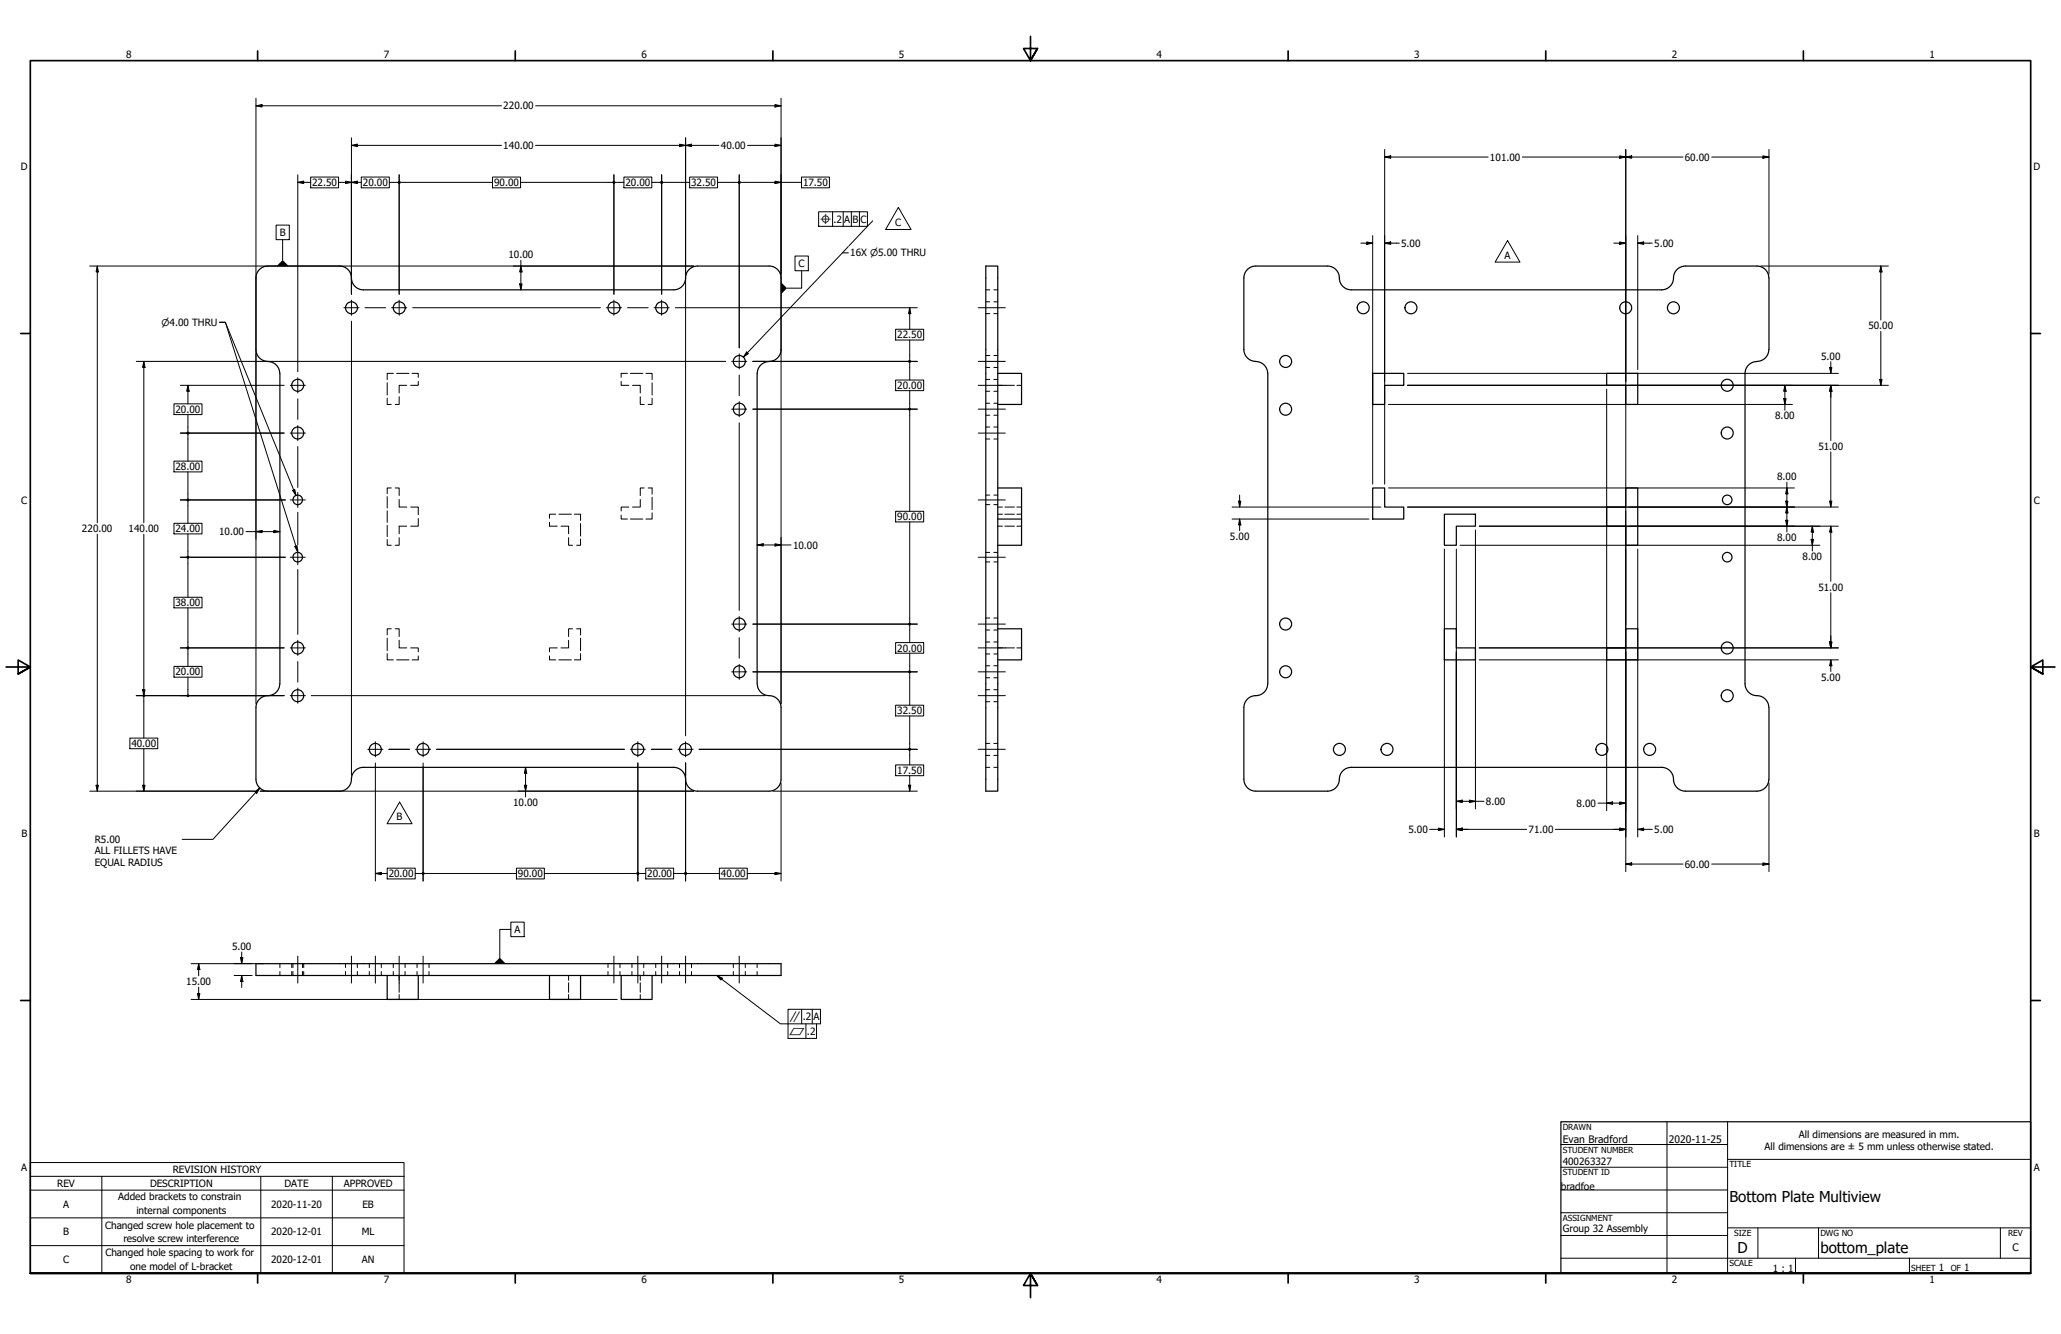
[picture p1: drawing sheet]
<svg xmlns="http://www.w3.org/2000/svg" width="864mm" height="559mm" viewBox="0 0 864 559" stroke-linecap="round" stroke-linejoin="round" font-family="sans-serif">
<!-- layer: Hidden (ANSI) -->
<g fill="none" stroke="#000" stroke-width=".42">
<path d="M413.1 121.4h1.6M413.1 126.4h1.6M413.1 131.4h1.6M416.4 121.4h1.7M416.4 126.4h1.7M416.4 131.4h1.7M164.8 156.4h-2.6v2.6M166.2 156.4h5.2M172.7 156.4h2.6v1.7M175.3 159.8v1.6h-3.2M260.3 159.8v1.6h3.2M262.9 156.4h-2.6v1.7"/>
<path d="M264.2 156.4h5.2M270.6 156.4h2.6v2.6M413.1 148.9h1.6M413.1 153.9h1.6M413.1 158.9h1.6M416.4 148.9h1.7M416.4 153.9h1.7M416.4 158.9h1.7M162.2 160.3v5.2M162.2 166.8v2.6h1.8M167.3 166.2v3.2h-1.7M170.4 161.4h-3.1v3.2"/>
<path d="M265 161.4h3.3v3.2M268.3 166.2v3.2h1.6M273.2 166.8v2.6h-1.6M273.2 160.3v5.2M413.1 163.9h1.6M413.1 168.9h1.6M413.1 173.9h1.6M413.1 178.9h1.6M416.4 163.9h1.7M416.4 168.9h1.7M416.4 173.9h1.7M416.4 178.9h1.7"/>
<path d="M418.1 161.4h2M421.1 161.4h4M426.1 161.4h2M413.1 183.9h1.6M416.4 183.9h1.7M162.2 208v4.8M162.2 214v4.8M164 204.4h-1.8v2.4M165.6 204.4h1.7v3.2M167.3 209.2v3.2h3.1M172.1 212.4h3.2v3.2M175.3 217.2v3.2h-3.2"/>
<path d="M230.3 218.8v1.6h3.2M232.9 215.4h-2.6v1.7M234.2 215.4h5.2M240.7 215.4h2.6v2.6M243.3 219.3v5.2M260.3 215.8v1.6h2.6M263.5 212.4h-3.2v1.7M264.2 217.4h5.2M268.3 209.2v3.2h-3.3M269.9 204.4h-1.6v3.2M271.6 204.4h1.6v2.6M273.2 214.8v2.6h-2.6"/>
<path d="M273.2 208.3v5.2M413.1 207.4h1.6M413.1 211.4h1.6M416.4 207.4h1.7M416.4 211.4h1.7M418.1 215.4h2M418.1 212.4h2M421.1 215.4h4M421.1 212.4h4M426.1 215.4h2M426.1 212.4h2M162.2 226v2.4h1.8"/>
<path d="M162.2 220v4.8M167.3 225.2v3.2h-1.7M170.4 220.4h-3.1v3.2M235.1 220.4h3.2v3.2M238.3 225.2v3.2h1.6M243.3 225.8v2.6h-1.7M413.1 231.4h1.6M413.1 235.4h1.6M416.4 231.4h1.7M416.4 235.4h1.7M418.1 220.4h2M421.1 220.4h4"/>
<path d="M426.1 220.4h2M413.1 258.9h1.6M416.4 258.9h1.7M162.2 273.8v2.6h2.6M162.2 267.3v5.2M164 263.4h-1.8v2.6M165.6 263.4h1.7v3.2M166.2 276.4h5.2M167.3 268.2v3.2h3.1M172.1 271.4h3.2v1.6M175.3 274.8v1.6h-2.6M230.3 274.8v1.6h2.6"/>
<path d="M233.5 271.4h-3.2v1.6M234.2 276.4h5.2M238.3 268.2v3.2h-3.2M239.9 263.4h-1.6v3.2M241.6 263.4h1.7v2.6M243.3 273.8v2.6h-2.6M243.3 267.3v5.2M413.1 263.9h1.6M413.1 268.9h1.6M413.1 273.9h1.6M413.1 278.9h1.6M416.4 263.9h1.7"/>
<path d="M416.4 268.9h1.7M416.4 273.9h1.7M416.4 278.9h1.7M418.1 271.4h2M421.1 271.4h4M426.1 271.4h2M413.1 288.9h1.6M413.1 293.9h1.6M413.1 283.9h1.6M416.4 288.9h1.7M416.4 293.9h1.7M416.4 283.9h1.7"/>
<path d="M413.1 311.4h1.6M413.1 316.4h1.6M416.4 311.4h1.7M416.4 316.4h1.7M413.1 321.4h1.6M416.4 321.4h1.7M117.3 403.7v1.6M117.3 407v1.6M122.2 403.7v1.6M122.2 407v1.6M122.7 403.7v1.6M122.7 407v1.6"/>
<path d="M126.7 403.7v1.6M126.7 407v1.6M127.3 403.7v1.6M127.3 407v1.6M144.8 403.7v1.6M144.8 407v1.6M149.7 403.7v1.6M149.7 407v1.6M154.7 403.7v1.6M154.7 407v1.6M159.8 403.7v1.6M159.8 407v1.6"/>
<path d="M164.8 403.7v1.6M164.8 407v1.6M167.3 408.6v2.1M167.3 411.7v4M167.3 416.6v2.1M169.7 403.7v1.6M169.7 407v1.6M174.8 403.7v1.6M174.8 407v1.6M179.8 403.7v1.6M179.8 407v1.6M238.3 408.6v2.1"/>
<path d="M238.3 411.7v4M238.3 416.6v2.1M254.8 403.7v1.6M254.8 407v1.6M259.8 403.7v1.6M259.8 407v1.6M264.8 403.7v1.6M264.8 407v1.6M268.3 408.6v2.1M268.3 411.7v4M268.3 416.6v2.1M269.7 403.7v1.6"/>
<path d="M269.7 407v1.6M274.8 403.7v1.6M274.8 407v1.6M279.8 403.7v1.6M279.8 407v1.6M284.7 403.7v1.6M284.7 407v1.6M289.8 403.7v1.6M289.8 407v1.6M307.3 403.7v1.6M307.3 407v1.6M312.3 403.7v1.6"/>
<path d="M312.3 407v1.6M317.2 403.7v1.6M317.2 407v1.6"/>
</g>
<!-- layer: Visible (ANSI) -->
<g fill="none" stroke="#000" stroke-width=".51">
<path d="M112.2 111.4a5 5 0 0 0-4.9 5v30a5 5 0 0 0 4.9 5M112.3 111.4h30a5.2 5.2 0 0 1 5 5.9 5 5 0 0 0 4.9 4.1M322.3 111.4h-30a5.2 5.2 0 0 0-5.1 5.9 5 5 0 0 1-4.9 4.1M322.3 111.4a5 5 0 0 1 5 5v30a5 5 0 0 1-5 5M413.1 111.4h5v220h-5zM556.2 111.4h-30a5 5 0 0 0-5 5v30a5 5 0 0 0 5 5M556.2 111.4a5.2 5.2 0 0 1 5.1 5.9 5 5 0 0 0 4.9 4.1h130a5.2 5.2 0 0 0 5.1-5.9 5 5 0 0 1 4.9-4.1M706.2 111.4h30a5 5 0 0 1 5 5M741.2 116.4v30M152.3 121.4h130M112.2 151.4a5 5 0 0 1 5 5M117.3 156.4v130"/>
<path d="M317.2 156.4v130M322.3 151.4a5 5 0 0 0-5 5M418.1 156.4h10v13h-10M526.2 151.4a5 5 0 0 1 5 5v130a5.3 5.3 0 0 1-5.9 5.1 5 5 0 0 0-4.1 4.9M575.2 156.4h13v5h-8v8h-5zM673.2 156.4h13v13h-5v-8h-8zM736.2 151.4a5 5 0 0 0-5 5v130a5.2 5.2 0 0 0 5.9 5.1 5 5 0 0 1 4.1 4.9M741.2 146.4a5 5 0 0 1-5 5M418.1 204.4h10v13h-10M428.1 217.4v11h-10M575.2 204.4h5v8h8v5h-13zM605.2 215.4h13v5h-8v8h-5z"/>
<path d="M673.2 212.4h8v-8h5v24h-5v-8h-8zM418.1 263.4h10v13h-10M605.2 263.4h5v8h8v5h-13zM673.2 271.4h8v-8h5v13h-13zM107.3 296.4v30a5 5 0 0 0 4.9 5M117.2 286.4a5.2 5.2 0 0 1-5.9 5.1 5 5 0 0 0-4 4.9M317.3 286.4a5.2 5.2 0 0 0 5.9 5.1 5 5 0 0 1 4.1 4.9M327.3 296.4v30a5 5 0 0 1-5 5M521.2 296.4v30a5 5 0 0 0 5 5h30M741.2 296.4v30M152.2 321.4a5.2 5.2 0 0 0-5 5.9 5 5 0 0 1-4.9 4.1h-30M152.3 321.4h130"/>
<path d="M282.3 321.4a5.2 5.2 0 0 1 5.1 5.9 5 5 0 0 0 4.9 4.1h30M706.2 331.4a5.2 5.2 0 0 1-5-5.9 5 5 0 0 0-5-4.1h-130a5.2 5.2 0 0 0-5.1 5.9 5 5 0 0 1-4.9 4.1M741.2 326.4a5 5 0 0 1-5 5h-30M107.3 403.7h220v4.9h-220zM162.2 408.6v10.1h13.1v-10.1M230.3 408.6v10.1h13v-10.1M260.3 408.6v10.1h12.9v-10.1"/>
<circle cx="147.3" cy="128.9" r="2.51"/>
<circle cx="167.3" cy="128.9" r="2.51"/>
<circle cx="257.3" cy="128.9" r="2.51"/>
<circle cx="277.3" cy="128.9" r="2.51"/>
<circle cx="571.2" cy="128.9" r="2.51"/>
<circle cx="591.2" cy="128.9" r="2.51"/>
<circle cx="681.2" cy="128.9" r="2.51"/>
<circle cx="701.2" cy="128.9" r="2.51"/>
<circle cx="309.8" cy="151.4" r="2.51"/>
<circle cx="538.7" cy="151.4" r="2.51"/>
<circle cx="124.7" cy="161.4" r="2.51"/>
<circle cx="309.8" cy="171.4" r="2.51"/>
<circle cx="538.7" cy="171.4" r="2.51"/>
<circle cx="723.7" cy="161.4" r="2.51"/>
<circle cx="124.7" cy="181.4" r="2.51"/>
<circle cx="723.7" cy="181.4" r="2.51"/>
<circle cx="124.7" cy="209.4" r="2"/>
<circle cx="723.7" cy="209.4" r="2"/>
<circle cx="124.7" cy="233.4" r="2"/>
<circle cx="723.7" cy="233.4" r="2"/>
<circle cx="124.7" cy="271.4" r="2.51"/>
<circle cx="309.8" cy="261.4" r="2.51"/>
<circle cx="538.7" cy="261.4" r="2.51"/>
<circle cx="723.7" cy="271.4" r="2.51"/>
<circle cx="124.7" cy="291.4" r="2.51"/>
<circle cx="309.8" cy="281.4" r="2.51"/>
<circle cx="538.7" cy="281.4" r="2.51"/>
<circle cx="723.7" cy="291.4" r="2.51"/>
<circle cx="157.3" cy="313.9" r="2.51"/>
<circle cx="177.3" cy="313.9" r="2.51"/>
<circle cx="267.2" cy="313.9" r="2.51"/>
<circle cx="287.2" cy="313.9" r="2.51"/>
<circle cx="561.2" cy="313.9" r="2.51"/>
<circle cx="581.2" cy="313.9" r="2.51"/>
<circle cx="671.2" cy="313.9" r="2.51"/>
<circle cx="691.2" cy="313.9" r="2.51"/>
</g>
<!-- layer: Border (ANSI) -->
<g fill="none" stroke="#000" stroke-width=".7">
<path d="M431.8 15.2v10.2l-2.9-5.1h5.8l-2.9 5.1 2.9-5.1M107.9 21.3v4.1M215.9 21.3v4.1M323.8 21.3v4.1M539.8 21.3v4.1M647.7 21.3v4.1M755.6 21.3v4.1M8.6 139.7h4.1M850.9 139.7h4.1M2.5 279.4h10.2l-5.1-2.9v5.8l5.1-2.9-5.1 2.9M861.1 279.4h-10.2l5.1-2.9v5.8l-5.1-2.9 5.1 2.9M8.6 419.1h4.1"/>
<path d="M850.9 419.1h4.1M12.7 533.4v-508h838.2v508h-838.2h838.2M107.9 533.4v4.1M215.9 533.4v4.1M323.8 533.4v4.1M434.7 538.5l-2.9-5.1 2.9 5.1h-5.8l2.9-5.1v10.2M539.8 533.4v4.1M647.7 533.4v4.1M755.6 533.4v4.1"/>
</g>
<!-- layer: Title (ANSI) -->
<g fill="none" stroke="#000" stroke-width=".42">
<path d="M654 479.4h69.9M698.5 469.9v63.5M723.9 469.9v63.5M654 488.9h69.9M654 498.5h69.9M723.9 485.6h127M654 508h69.9M654 517.5h69.9M723.9 514.3h127M736.6 514.3v12.7M762 514.3v12.7M838.2 514.3v12.7"/>
<path d="M654 527h196.9M752.3 527v6.4M800.1 527v6.4"/>
</g>
<path d="M654 469.9h196.9v63.5h-196.9z" fill="none" stroke="#000" stroke-width=".51"/>
<!-- layer: Dimension (ANSI) -->
<g fill="none" stroke="#000" stroke-width=".42">
<path d="M107.3 44.3l2.5-.5v1zM107.3 44.3h102.8M107.3 41.1v253.7M147.3 57.7v65.6M224.4 44.3h102.9M287.3 57.7v250.5M324.7 43.8l2.6 .5-2.6 .5zM327.3 41.1v253.7M124.8 76.4l2.5-.5v1zM124.8 76.4h5.4M124.8 73.2v82.6M130.2 74.2h11.7v4.5h-11.7z"/>
<path d="M141.9 76.4h9.5M144.8 75.9l2.5 .5-2.5 .5zM147.3 76.4l2.4-.5v1zM147.3 60.9l2.4-.5v1zM147.3 60.9h62.8M151.4 74.2h11.7v4.5h-11.7zM163.1 76.4h3.5M167.3 73.2v50.1M167.9 76.4h38.5M206.4 74.2h11.7v4.5h-11.7zM218.1 76.4h38.6M224.4 60.9h76.8"/>
<path d="M257.2 73.2v50.1M257.9 76.4h3.5M261.4 74.2h11.7v4.5h-11.7zM273.1 76.4h3.6M277.2 73.2v50.1M277.9 76.4h11.1M284.7 60.4l2.6 .5-2.6 .5zM287.3 60.9l2.5-.5v1zM289 74.2h11.7v4.5h-11.7zM300.7 76.4h8.4M309.8 73.2v72.5M310.4 76.4h25.5"/>
<path d="M313.2 60.9h14.1M324.7 75.9l2.6 .5-2.6 .5zM324.7 60.4l2.6 .5-2.6 .5zM335.9 74.2h11.6v4.5h-11.6zM580.2 65.8l2.5-.5v1zM580.2 65.8h43.4M580.2 62.6v140.2M637.9 65.8h67.3M678.7 65.3l2.5 .5-2.5 .5zM681.2 65.8l2.5-.5v1zM681.2 62.6v302.5M717.2 65.8h24"/>
<path d="M738.7 65.3l2.5 .5-2.5 .5zM741.2 62.6v52.2M575.2 98.7v104.1M686.2 98.7v56.1M37.6 111.4h253M40.8 111.4l.4 2.5h-.9zM40.8 111.4v107.6M217.7 118.9h1.1l-.6 2.5zM218.2 111.4l.6 2.5h-1.1zM218.2 109v12.4M570.2 101.9h5M572.7 101.3l2.5 .6-2.5 .5z"/>
<path d="M580.2 101.9l2.5-.6v1.1zM580.2 101.9h6.2M676.2 101.9h5M678.7 101.3l2.5 .6-2.5 .5zM686.2 101.9l2.5-.6v1.1zM686.2 101.9h6.1M737.8 111.4h53.5M788.1 111.4l.5 2.5h-1zM788.1 111.4v22.6M147.3 134.6v190.2M152.9 128.9h8.7M172.9 128.9h78.7"/>
<path d="M263 128.9h8.6M283 128.9h101.4M375.3 137.9h11.7v4.5h-11.7zM381.2 128.9l.4 2.5h-.9zM381.2 128.9v9M788.1 138.8v22.6M57.1 151.4h247M60.3 151.4l.5 2.5h-1zM60.3 151.4v67.6M309.8 157.1v8.6M315.5 151.4h68.9M375.3 159.2h11.7v4.4h-11.7z"/>
<path d="M381.2 142.4v8.4M381.2 152v7.2M589.8 156.4h180.5M766.6 153.9h1l-.5 2.5zM767.1 151.5v4.9M787.6 158.9h1l-.5 2.5zM72.9 169.2h11.7v4.5h-11.7zM75.6 161.4h43.5M78.7 161.4l.5 2.5h-1zM78.7 161.4v7.8M78.7 173.7v7.1M124.8 167.1v8.6"/>
<path d="M309.8 177.1v78.6M315.5 171.4h68.9M381.2 163.6v7.2M381.2 172v42.2M581.8 169.4h169.3M589.8 161.4h201.5M673.2 163v176.6M747.4 166.9h1l-.5 2.5zM747.9 161.4l.5 2.5h-1zM747.9 161.4v10.4M767.1 161.4l.5 2.5h-1zM767.1 161.4v23.1"/>
<path d="M72.9 193.2h11.7v4.5h-11.7zM75.6 181.4h43.5M78.7 182.1v11.1M78.7 197.7v11.1M124.8 187.1v17.1M767.1 189.3v23.1M72.9 219.2h11.7v4.4h-11.7zM75.6 209.4h44M78.7 210.1v9.1M124.8 214.6v13.6M375.3 214.2h11.7v4.4h-11.7zM381.2 218.6v42.2"/>
<path d="M516.3 212.4h62.3M516.3 217.4h57.3M519 209.9h.9l-.5 2.5zM519.4 217.4l.5 2.5h-.9zM519.4 207.4v5M519.4 217.4v4.9M581.8 204.4h170.1M589.8 212.4h180.5M748.2 209.9h1l-.5 2.5zM748.2 217.9h1l-.5 2.5zM748.7 204.4l.5 2.5h-1zM748.7 212.4l.5 2.5h-1z"/>
<path d="M748.7 202v20.8M766.6 209.9h1l-.5 2.5zM40.8 223.8v107.6M60.3 223.8v67.6M75.6 233.4h44M78.7 223.6v9.2M78.7 234.1v16.1M103.1 222.7h14.2M107.3 222.7l2.5-.5v.9zM114.7 222.2l2.6 .5-2.6 .4zM124.8 238.6v27.1M317.2 228.3l2.6-.5v.9z"/>
<path d="M317.2 228.3h14.3M324.7 227.8l2.6 .5-2.6 .4zM605.2 230v120.6M610.2 230v120.6M611.8 228.4h150.8M618.2 222v116.8M619.8 220.4h150.5M686.2 230v120.6M758.9 225.9h1l-.5 2.5zM759.4 220.4l.5 2.5h-1zM759.4 220.4v10.4M767.1 220.4l.5 2.5h-1z"/>
<path d="M767.1 220.4v23.1M72.9 250.2h11.7v4.4h-11.7zM78.7 254.6v16.2M767.1 248.3v23.1M72.9 279.1h11.7v4.6h-11.7zM75.6 271.4h43.5M78.7 272v7.1M124.8 277.1v8.7M309.8 267.1v8.6M315.5 261.4h68.9M375.3 269.2h11.7v4.4h-11.7zM381.2 262.1v7.1"/>
<path d="M381.2 273.6v7.2M619.8 271.4h150.5M619.8 276.4h150.5M766.6 268.9h1l-.5 2.5zM767.1 276.4l.5 2.5h-1zM767.1 276.4v4.9M57.1 291.4h62M59.8 288.9h1l-.5 2.5zM60.3 292v17.2M78.7 283.7v7.1M130.4 291.4h190.3M315.5 281.4h68.9"/>
<path d="M375.3 295.4h11.7v4.5h-11.7zM381.2 282.1v13.3M381.2 299.9v13.4M54.4 309.2h11.7v4.4h-11.7zM60.3 313.6v17.8M157.3 319.6v49.5M162.9 313.9h8.7M177.3 319.6v49.5M182.9 313.9h78.7M267.3 319.6v49.5M272.9 313.9h8.7M287.3 319.6v49.5"/>
<path d="M292.9 313.9h91.5M381.2 314.5v5.9M37.6 331.4h69.1M40.3 328.9h.9l-.4 2.5zM59.8 328.9h1l-.5 2.5zM106.8 331.6l2.1-1.5-1.3 2.2zM108.9 330.1l-19.7 21.5h-12.9M109 331.4h181.6M219.7 328.9h1l-.5 2.5zM220.2 321.4l.5 2.5h-1zM220.2 321.4v12.4M323.8 331.4h60.6"/>
<path d="M327.3 328v41.1M375.3 320.4h11.7v4.5h-11.7zM380.7 328.9h.9l-.4 2.5zM381.2 324.9v6.5M610.2 335.7l2.5-.5v1zM610.2 335.7h11.7M615.7 335.2l2.5 .5-2.5 .5zM669.6 336.4h11.6M673.2 336.4l2.5-.5v1zM678.7 335.9l2.5 .5-2.5 .5zM741.2 328v37.1M599.1 347.4h6.1"/>
<path d="M602.7 346.9l2.5 .5-2.5 .5zM610.2 347.4l2.5-.5v1zM610.2 347.4h29.5M651.7 347.4h29.5M678.7 346.9l2.5 .5-2.5 .5zM686.2 347.4l2.5-.5v1zM686.2 347.4h6.1M157.3 365.9l2.5-.5v1zM157.3 365.9h4.9M162.2 363.7h11.8v4.5h-11.8zM174 365.9h2.7M177.9 365.9h38.5"/>
<path d="M216.4 363.7h11.7v4.5h-11.7zM228.1 365.9h38.5M267.9 365.9h2.7M270.6 363.7h11.7v4.5h-11.7zM282.3 365.9h4.3M287.9 365.9h13.5M301.4 363.7h11.7v4.5h-11.7zM313.1 365.9h14.2M324.7 365.4l2.6 .5-2.6 .5zM681.2 361.9l2.5-.5v1.1zM681.2 361.9h24M717.2 361.9h24"/>
<path d="M738.7 361.4l2.5 .5-2.5 .6zM101.3 398.8v4.9M80.1 403.7h30.6M80.1 418.7h178.5M82.7 416.2h1.1l-.6 2.5zM83.2 403.7l.6 2.4h-1.1zM83.2 403.7v5M83.2 413.5v5.2M98.1 408.6h7.6M100.8 401.1h1l-.5 2.6zM101.3 408.6l.5 2.6h-1zM101.3 408.6v5"/>
</g>
<g fill="#000">
<path d="M107.3 44.3l2.5-.5v1z" fill-rule="evenodd"/>
<path d="M324.7 43.8l2.6 .5-2.6 .5z" fill-rule="evenodd"/>
<path d="M124.8 76.4l2.5-.5v1z" fill-rule="evenodd"/>
<path d="M144.8 75.9l2.5 .5-2.5 .5z" fill-rule="evenodd"/>
<path d="M147.3 76.4l2.4-.5v1z" fill-rule="evenodd"/>
<path d="M147.3 60.9l2.4-.5v1z" fill-rule="evenodd"/>
<path d="M284.7 60.4l2.6 .5-2.6 .5z" fill-rule="evenodd"/>
<path d="M287.3 60.9l2.5-.5v1z" fill-rule="evenodd"/>
<path d="M324.7 75.9l2.6 .5-2.6 .5z" fill-rule="evenodd"/>
<path d="M324.7 60.4l2.6 .5-2.6 .5z" fill-rule="evenodd"/>
<path d="M580.2 65.8l2.5-.5v1z" fill-rule="evenodd"/>
<path d="M678.7 65.3l2.5 .5-2.5 .5z" fill-rule="evenodd"/>
<path d="M681.2 65.8l2.5-.5v1z" fill-rule="evenodd"/>
<path d="M738.7 65.3l2.5 .5-2.5 .5z" fill-rule="evenodd"/>
<path d="M40.8 111.4l.4 2.5h-.9z" fill-rule="evenodd"/>
<path d="M217.7 118.9h1.1l-.6 2.5z" fill-rule="evenodd"/>
<path d="M218.2 111.4l.6 2.5h-1.1z" fill-rule="evenodd"/>
<path d="M572.7 101.3l2.5 .6-2.5 .5z" fill-rule="evenodd"/>
<path d="M580.2 101.9l2.5-.6v1.1z" fill-rule="evenodd"/>
<path d="M678.7 101.3l2.5 .6-2.5 .5z" fill-rule="evenodd"/>
<path d="M686.2 101.9l2.5-.6v1.1z" fill-rule="evenodd"/>
<path d="M788.1 111.4l.5 2.5h-1z" fill-rule="evenodd"/>
<path d="M381.2 128.9l.4 2.5h-.9z" fill-rule="evenodd"/>
<path d="M60.3 151.4l.5 2.5h-1z" fill-rule="evenodd"/>
<path d="M380.7 150.9h.9v.9h-.9z" fill-rule="evenodd"/>
<path d="M380.7 150.9h.9v.9h-.9z" fill-rule="evenodd"/>
<path d="M766.6 153.9h1l-.5 2.5z" fill-rule="evenodd"/>
<path d="M787.6 158.9h1l-.5 2.5z" fill-rule="evenodd"/>
<path d="M78.7 161.4l.5 2.5h-1z" fill-rule="evenodd"/>
<path d="M380.7 170.9h.9v.9h-.9z" fill-rule="evenodd"/>
<path d="M380.7 170.9h.9v.9h-.9z" fill-rule="evenodd"/>
<path d="M747.4 166.9h1l-.5 2.5z" fill-rule="evenodd"/>
<path d="M747.9 161.4l.5 2.5h-1z" fill-rule="evenodd"/>
<path d="M767.1 161.4l.5 2.5h-1z" fill-rule="evenodd"/>
<path d="M767.1 161.4l.5 2.5h-1z" fill-rule="evenodd"/>
<path d="M519 209.9h.9l-.5 2.5z" fill-rule="evenodd"/>
<path d="M519.4 217.4l.5 2.5h-.9z" fill-rule="evenodd"/>
<path d="M748.2 209.9h1l-.5 2.5z" fill-rule="evenodd"/>
<path d="M748.2 217.9h1l-.5 2.5z" fill-rule="evenodd"/>
<path d="M748.7 204.4l.5 2.5h-1z" fill-rule="evenodd"/>
<path d="M748.7 212.4l.5 2.5h-1z" fill-rule="evenodd"/>
<path d="M766.6 209.9h1l-.5 2.5z" fill-rule="evenodd"/>
<path d="M107.3 222.7l2.5-.5v.9z" fill-rule="evenodd"/>
<path d="M114.7 222.2l2.6 .5-2.6 .4z" fill-rule="evenodd"/>
<path d="M317.2 228.3l2.6-.5v.9z" fill-rule="evenodd"/>
<path d="M324.7 227.8l2.6 .5-2.6 .4z" fill-rule="evenodd"/>
<path d="M758.9 225.9h1l-.5 2.5z" fill-rule="evenodd"/>
<path d="M759.4 220.4l.5 2.5h-1z" fill-rule="evenodd"/>
<path d="M767.1 220.4l.5 2.5h-1z" fill-rule="evenodd"/>
<path d="M766.6 268.9h1l-.5 2.5z" fill-rule="evenodd"/>
<path d="M766.6 268.9h1l-.5 2.5z" fill-rule="evenodd"/>
<path d="M767.1 276.4l.5 2.5h-1z" fill-rule="evenodd"/>
<path d="M59.8 288.9h1l-.5 2.5z" fill-rule="evenodd"/>
<path d="M380.7 313.5h.9v.8h-.9z" fill-rule="evenodd"/>
<path d="M380.7 313.5h.9v.8h-.9z" fill-rule="evenodd"/>
<path d="M40.3 328.9h.9l-.4 2.5z" fill-rule="evenodd"/>
<path d="M59.8 328.9h1l-.5 2.5z" fill-rule="evenodd"/>
<path d="M106.8 331.6l2.1-1.5-1.3 2.2z" fill-rule="evenodd"/>
<path d="M219.7 328.9h1l-.5 2.5z" fill-rule="evenodd"/>
<path d="M220.2 321.4l.5 2.5h-1z" fill-rule="evenodd"/>
<path d="M380.7 328.9h.9l-.4 2.5z" fill-rule="evenodd"/>
<path d="M610.2 335.7l2.5-.5v1z" fill-rule="evenodd"/>
<path d="M615.7 335.2l2.5 .5-2.5 .5z" fill-rule="evenodd"/>
<path d="M673.2 336.4l2.5-.5v1z" fill-rule="evenodd"/>
<path d="M678.7 335.9l2.5 .5-2.5 .5z" fill-rule="evenodd"/>
<path d="M602.7 346.9l2.5 .5-2.5 .5z" fill-rule="evenodd"/>
<path d="M610.2 347.4l2.5-.5v1z" fill-rule="evenodd"/>
<path d="M610.2 347.4l2.5-.5v1z" fill-rule="evenodd"/>
<path d="M678.7 346.9l2.5 .5-2.5 .5z" fill-rule="evenodd"/>
<path d="M678.7 346.9l2.5 .5-2.5 .5z" fill-rule="evenodd"/>
<path d="M686.2 347.4l2.5-.5v1z" fill-rule="evenodd"/>
<path d="M157.3 365.9l2.5-.5v1z" fill-rule="evenodd"/>
<path d="M176.8 365.4h.9v.9h-.9z" fill-rule="evenodd"/>
<path d="M176.8 365.4h.9v.9h-.9z" fill-rule="evenodd"/>
<path d="M324.7 365.4l2.6 .5-2.6 .5z" fill-rule="evenodd"/>
<path d="M681.2 361.9l2.5-.5v1.1z" fill-rule="evenodd"/>
<path d="M738.7 361.4l2.5 .5-2.5 .6z" fill-rule="evenodd"/>
<path d="M82.7 416.2h1.1l-.6 2.5z" fill-rule="evenodd"/>
<path d="M83.2 403.7l.6 2.4h-1.1z" fill-rule="evenodd"/>
<path d="M100.8 401.1h1l-.5 2.6z" fill-rule="evenodd"/>
<path d="M101.3 408.6l.5 2.6h-1z" fill-rule="evenodd"/>
<circle cx="167.3" cy="76.4" r=".63"/>
<circle cx="257.2" cy="76.4" r=".63"/>
<circle cx="277.2" cy="76.4" r=".63"/>
<circle cx="309.8" cy="76.4" r=".63"/>
<circle cx="78.7" cy="181.4" r=".63"/>
<circle cx="78.7" cy="209.4" r=".63"/>
<circle cx="78.7" cy="233.4" r=".63"/>
<circle cx="78.7" cy="271.4" r=".63"/>
<circle cx="381.1" cy="261.4" r=".62"/>
<circle cx="60.3" cy="291.4" r=".63"/>
<circle cx="78.7" cy="291.4" r=".63"/>
<circle cx="381.1" cy="281.4" r=".62"/>
<circle cx="267.3" cy="365.9" r=".62"/>
<circle cx="287.3" cy="365.9" r=".62"/>
</g>
<!-- layer: Center Mark (ANSI) -->
<g fill="none" stroke="#000" stroke-width=".42">
<path d="M144.1 128.9h6.3M147.3 125.7v6.4M164.1 128.9h6.3M167.3 125.7v6.4M254.1 128.9h6.3M257.2 125.7v6.4M274.1 128.9h6.3M277.2 125.7v6.4M124.8 158.2v6.4M306.6 151.4h6.3M309.8 148.2v6.4M121.6 161.4h6.4"/>
<path d="M124.8 178.2v6.4M306.6 171.4h6.3M309.8 168.2v6.4M121.6 181.4h6.4M121.6 209.4h6.4M124.8 206.2v6.4M121.6 233.4h6.4M124.8 230.3v6.3M309.8 258.3v6.3M121.6 271.4h6.4M124.8 268.2v6.4M306.6 261.4h6.3"/>
<path d="M309.8 278.3v6.3M121.6 291.4h6.4M124.8 288.2v6.4M306.6 281.4h6.3M154.1 313.9h6.4M157.3 310.7v6.4M174.1 313.9h6.4M177.3 310.7v6.4M264.1 313.9h6.3M267.3 310.7v6.4M284.1 313.9h6.3M287.3 310.7v6.4"/>
</g>
<!-- layer: Centerline (ANSI) -->
<g fill="none" stroke="#000" stroke-width=".42">
<path d="M409.9 128.9h11.4M409.9 151.4h11.4M409.9 171.4h11.4M409.9 161.4h11.4M409.9 181.4h11.4M409.9 209.4h11.4M409.9 233.4h11.4M409.9 271.4h11.4M409.9 261.4h11.4M409.9 291.4h11.4M409.9 281.4h11.4M409.9 313.9h11.4"/>
<path d="M124.8 400.5v11.3M147.3 400.5v11.3M157.3 400.5v11.3M167.3 400.5v11.3M177.3 400.5v11.3M257.2 400.5v11.3M267.3 400.5v11.3M277.2 400.5v11.3M287.3 400.5v11.3M309.8 400.5v11.3"/>
</g>
<!-- layer: Symbol (ANSI) -->
<g fill="none" stroke="#000" stroke-width=".42">
<path d="M115.7 94.3h5.5v6.1h-5.5zM343 88.7h20.5v6.1h-20.5zM348.9 88.7v6.1M353.3 88.7v6.1M356.7 88.7v6.1M360.1 88.7v6.1M365.7 92.5l-9.9 10.4M376.4 86.9l5.4 9.2h-10.7zM118.4 100.4v8.5M333.1 107.3h5.6v6.1h-5.6zM335.9 113.4v7.3h-6.1M355.5 105.9h-2.5l-41.5 43.7"/>
<path d="M355.5 103.3l-2.5 2.6M631.7 100.8l5.2 9h-10.4zM312.9 147.4l.7 .7-2.1 1.5zM122.6 205.4l.9-.4 .5 2.6zM124 207.6l-29.6-72.6h-2.5h2.5l30.3 95.9M124.7 230.3l-.2-1.6-1 .2 1.2 2.1M167.4 336l5.3 9.1h-10.5zM214.1 389.3h-4.7v11.8M214.1 386.3h5.5v6.1h-5.5zM300.4 408.6l2.2 1.2-.5 .7zM300.4 408.6l26.6 20.3h16.8v-6.1h-13.6v12.2h11.9v-6.1M335.9 422.8v6.1"/>
<path d="M337.7 428.9v6.1M340.4 422.8v6.1M12.7 492.8v-5.8h156.6v5.8M12.7 498.5h156.6M42.7 492.8v40.6M109.3 492.8v40.6M139.3 492.8v40.6M169.3 492.8h-156.6v5.7M169.3 492.8v40.6h-156.6v-34.9M12.7 510.2h156.6M12.7 521.8h156.6"/>
</g>
<g fill="#000">
<path d="M118.4 108.9l2.6 2.5h-5z" fill-rule="evenodd"/>
<path d="M327.3 118.2l2.5 2.5-2.5 2.6z" fill-rule="evenodd"/>
<path d="M312.9 147.4l.7 .7-2.1 1.5z" fill-rule="evenodd"/>
<path d="M122.6 205.4l.9-.4 .5 2.6z" fill-rule="evenodd"/>
<path d="M123.5 228.9l1-.2 .3 2.5z" fill-rule="evenodd"/>
<path d="M206.9 403.7l2.5-2.6 2.5 2.6z" fill-rule="evenodd"/>
<path d="M300.4 408.6l2.2 1.2-.5 .7z" fill-rule="evenodd"/>
</g>
<g font-size="6.3">
<text x="724.7" y="503.4">Bottom Plate Multiview</text>
<text x="728.1" y="524.9">D</text>
<text x="762.8" y="525">bottom_plate</text>
</g>
<g font-size="4.3">
<text x="654.8" y="478.6">Evan Bradford</text>
<text x="699.3" y="478.6">2020-11-25</text>
<text x="843.2" y="524.2">C</text>
</g>
<g font-size="4.2">
<text x="52.8" y="24.4">8</text>
<text x="160.8" y="24.4">7</text>
<text x="268.7" y="24.4">6</text>
<text x="376.7" y="24.4">5</text>
<text x="484.6" y="24.4">4</text>
<text x="592.6" y="24.4">3</text>
<text x="700.5" y="24.4">2</text>
<text x="808.5" y="24.4">1</text>
<text x="210.9" y="45.8">220.00</text>
<text x="210.9" y="62.4">140.00</text>
<text x="302.1" y="62.4">40.00</text>
<text x="8.8" y="71.4">D</text>
<text x="624.3" y="67.3">101.00</text>
<text x="706" y="67.3">60.00</text>
<text x="852" y="71.4">D</text>
<text x="130.8" y="77.9">22.50</text>
<text x="152.1" y="77.9">20.00</text>
<text x="207.1" y="77.9">90.00</text>
<text x="262.1" y="77.9">20.00</text>
<text x="289.6" y="77.9">32.50</text>
<text x="336.5" y="77.9">17.50</text>
<text x="349.3" y="93.3">.2</text>
<text x="353.8" y="93.3">A</text>
<text x="357.2" y="93.3">B</text>
<text x="360.6" y="93.3">C</text>
<text x="375.2" y="94.6">C</text>
<text x="117.2" y="98.9">B</text>
<text x="356.2" y="107.4">16X ⌀5.00 THRU</text>
<text x="587.1" y="103.4">5.00</text>
<text x="693.2" y="103.4">5.00</text>
<text x="213" y="108.1">10.00</text>
<text x="334.6" y="111.9">C</text>
<text x="630.4" y="108.3">A</text>
<text x="782.9" y="137.9">50.00</text>
<text x="375.9" y="141.7">22.50</text>
<text x="763.1" y="150.6">5.00</text>
<text x="375.9" y="162.9">20.00</text>
<text x="73.5" y="172.9">20.00</text>
<text x="743.8" y="175.7">8.00</text>
<text x="761.9" y="188.4">51.00</text>
<text x="73.5" y="196.9">28.00</text>
<text x="744.7" y="201.2">8.00</text>
<text x="8.9" y="211.1">C</text>
<text x="852.2" y="211.1">C</text>
<text x="375.9" y="217.9">90.00</text>
<text x="34.4" y="222.9">220.00</text>
<text x="53.9" y="222.9">140.00</text>
<text x="73.5" y="222.9">24.00</text>
<text x="91.8" y="224.2">10.00</text>
<text x="515.4" y="226.2">5.00</text>
<text x="744.7" y="226.7">8.00</text>
<text x="332.3" y="229.8">10.00</text>
<text x="755.3" y="234.7">8.00</text>
<text x="761.9" y="247.5">51.00</text>
<text x="73.5" y="253.9">38.00</text>
<text x="375.9" y="272.9">20.00</text>
<text x="73.5" y="283">20.00</text>
<text x="763.1" y="285.2">5.00</text>
<text x="375.9" y="299.2">32.50</text>
<text x="55.1" y="312.9">40.00</text>
<text x="375.9" y="324.2">17.50</text>
<text x="215" y="337.7">10.00</text>
<text x="622.6" y="337.2">8.00</text>
<text x="660.7" y="337.9">8.00</text>
<text x="166.2" y="343.5">B</text>
<text x="9" y="350.8">B</text>
<text x="39.7" y="353.1">R5.00</text>
<text x="590.2" y="348.9">5.00</text>
<text x="640.5" y="348.9">71.00</text>
<text x="693.2" y="348.9">5.00</text>
<text x="852.2" y="350.8">B</text>
<text x="39.7" y="357.8">ALL FILLETS HAVE</text>
<text x="39.7" y="362.8">EQUAL RADIUS</text>
<text x="706" y="363.5">60.00</text>
<text x="162.9" y="367.4">20.00</text>
<text x="217" y="367.4">90.00</text>
<text x="271.2" y="367.4">20.00</text>
<text x="302.1" y="367.4">40.00</text>
<text x="215.6" y="390.8">A</text>
<text x="97.2" y="397.9">5.00</text>
<text x="78" y="412.7">15.00</text>
<text x="336.4" y="427.4">.2</text>
<text x="340.8" y="427.4">A</text>
<text x="338.1" y="433.5">.2</text>
<text x="753.7" y="476.8">All dimensions are measured in mm.</text>
<text x="739.4" y="481.8">All dimensions are ± 5 mm unless otherwise stated.</text>
<text x="8.9" y="490.5">A</text>
<text x="72.4" y="491.4">REVISION HISTORY</text>
<text x="654.8" y="488.1">400263327</text>
<text x="852.2" y="490.5">A</text>
<text x="23.9" y="497.2">REV</text>
<text x="62.9" y="497.2">DESCRIPTION</text>
<text x="119.2" y="497.2">DATE</text>
<text x="144.1" y="497.2">APPROVED</text>
<text x="49.5" y="502.7">Added brackets to constrain</text>
<text x="654" y="498.4">bradfoe</text>
<text x="26.4" y="505.9">A</text>
<text x="57.1" y="508.4">internal components</text>
<text x="113.6" y="505.9">2020-11-20</text>
<text x="151.8" y="505.9">EB</text>
<text x="44" y="514.7">Changed screw hole placement to</text>
<text x="654.8" y="515.9">Group 32 Assembly</text>
<text x="26.5" y="517.5">B</text>
<text x="51.8" y="520.4">resolve screw interference</text>
<text x="113.6" y="517.5">2020-12-01</text>
<text x="151.6" y="517.5">ML</text>
<text x="44.2" y="526.3">Changed hole spacing to work for</text>
<text x="26.4" y="529.1">C</text>
<text x="54.5" y="532.1">one model of L-bracket</text>
<text x="113.6" y="529.1">2020-12-01</text>
<text x="151.6" y="529.1">AN</text>
<text x="742.9" y="532.6">1 : 1</text>
<text x="812.4" y="532.6">1</text>
<text x="823" y="532.6">1</text>
<text x="52.8" y="537.5">8</text>
<text x="160.8" y="537.5">7</text>
<text x="268.7" y="537.5">6</text>
<text x="376.7" y="537.5">5</text>
<text x="484.6" y="537.5">4</text>
<text x="592.6" y="537.5">3</text>
<text x="700.5" y="537.5">2</text>
<text x="808.5" y="537.5">1</text>
</g>
<g font-size="3.9">
<text x="343.5" y="93.9">⌖</text>
<text x="67.6" y="136.5">⌀4.00 THRU</text>
<text x="330.6" y="428.1">∥</text>
<text x="330.6" y="433.4">⏥</text>
</g>
<g font-size="3.5">
<text x="654.8" y="473.2">DRAWN</text>
<text x="654.8" y="482.8">STUDENT NUMBER</text>
<text x="724.7" y="488.9">TITLE</text>
<text x="654.8" y="492.3">STUDENT ID</text>
<text x="654.8" y="511.4">ASSIGNMENT</text>
<text x="726.7" y="517.7">SIZE</text>
<text x="762.8" y="517.7">DWG NO</text>
<text x="841.4" y="517.7">REV</text>
<text x="724.7" y="530.4">SCALE</text>
<text x="800.9" y="532.6">SHEET</text>
<text x="817.4" y="532.6">OF</text>
</g>
</svg>
